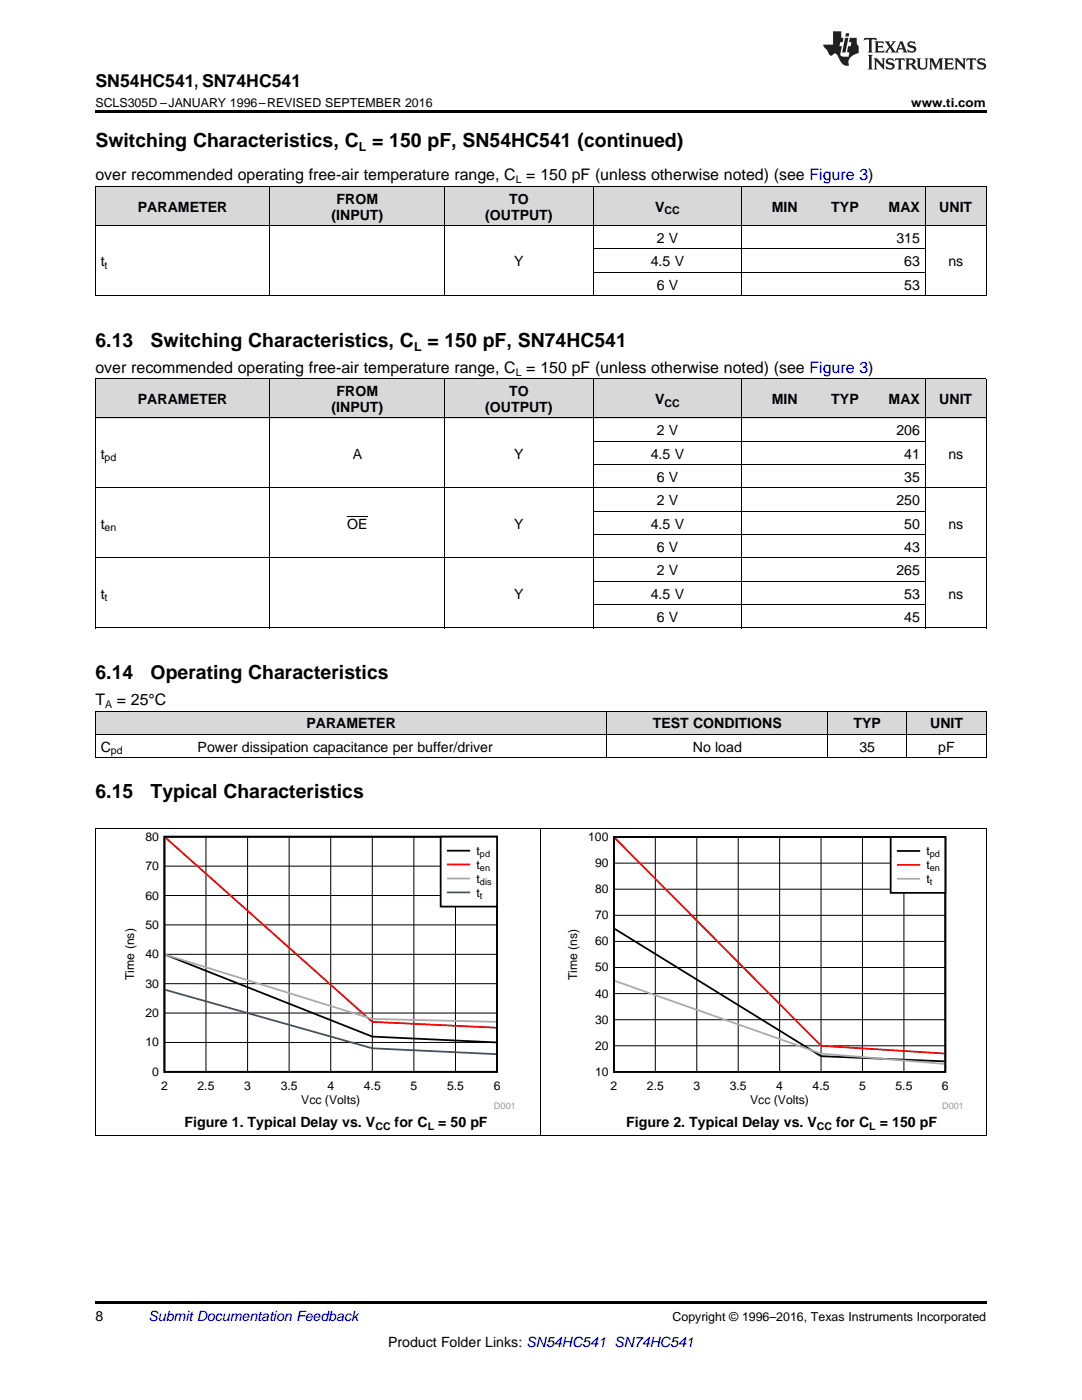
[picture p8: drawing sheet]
<svg xmlns="http://www.w3.org/2000/svg" width="216mm" height="279mm" viewBox="0 0 216 279" stroke-linecap="round" stroke-linejoin="round" font-family="sans-serif">
<g fill="#d8d8d8">
<path d="M19 142h19.4v4.6h-19.4z"/>
<path d="M38.4 142h82.7v4.6h-82.7z"/>
<path d="M121.1 142h44v4.6h-44z"/>
<path d="M165.1 142h15.9v4.6h-15.9z"/>
<path d="M181 142h15.8v4.6h-15.8z"/>
<path d="M19 75.6h34.9v7.9h-34.9z"/>
<path d="M53.9 75.6h34.9v7.9h-34.9z"/>
<path d="M88.8 75.6h29.6v7.9h-29.6z"/>
<path d="M118.4 75.6h29.6v7.9h-29.6z"/>
<path d="M148 75.6h12.2v7.9h-12.2z"/>
<path d="M160.2 75.6h12.2v7.9h-12.2z"/>
<path d="M172.4 75.6h12.2v7.9h-12.2z"/>
<path d="M184.6 75.6h12.2v7.9h-12.2z"/>
<path d="M19 37.3h34.9v7.8h-34.9z"/>
<path d="M53.9 37.3h34.9v7.8h-34.9z"/>
<path d="M88.8 37.3h29.6v7.8h-29.6z"/>
<path d="M118.4 37.3h29.6v7.8h-29.6z"/>
<path d="M148 37.3h12.2v7.8h-12.2z"/>
<path d="M160.2 37.3h12.2v7.8h-12.2z"/>
<path d="M172.4 37.3h12.2v7.8h-12.2z"/>
<path d="M184.6 37.3h12.2v7.8h-12.2z"/>
</g>
<path d="M19 226.6l.2 .1zM196.7 226.6l.1 .1zM19 259.7h177.8v.5h-177.8z" fill="#000"/>
<path d="M19.1 165.3v61.4M107.9 165.3v61.4M196.8 165.3v61.4M19 226.6h177.8" fill="none" stroke="#000" stroke-width=".2"/>
<path d="M24.4 166.1h78.2v55.3h-78.2z" fill-rule="evenodd" fill="#fff"/>
<path d="M32.8 167h66.4v46.9h-66.4zM33 190.5l41.3 16.4 24.7 1.1" fill="none" stroke="#000" stroke-width=".36"/>
<g fill="none" stroke="#000" stroke-width=".2">
<path d="M32.8 178.7h66.4M32.8 172.9h66.4M41.1 167v46.9M49.4 167v46.9M57.7 167v46.9M66 167v46.9M74.3 167v46.9M82.6 167v46.9M90.9 167v46.9M32.8 196.3h66.4M32.8 190.5h66.4M32.8 184.6h66.4"/>
<path d="M32.8 208h66.4M32.8 202.2h66.4"/>
</g>
<path d="M33 167.2l41.3 36.7 24.7 1.2" fill="none" stroke="#f00" stroke-width=".36"/>
<path d="M33 190.5l41.3 12.8 24.7 .6" fill="none" stroke="#aaa" stroke-width=".36"/>
<path d="M33 197.5l41.3 11.7 24.7 1.2" fill="none" stroke="#295c75" stroke-width=".36"/>
<path d="M87.9 167h11.3v13.9h-11.3z" fill-rule="evenodd" fill="#fff"/>
<path d="M87.9 167h11.3v13.9h-11.3zM89.4 169.8h4.3" fill="none" stroke="#000" stroke-width=".36"/>
<path d="M89.4 172.5h4.3" fill="none" stroke="#f00" stroke-width=".36"/>
<path d="M89.4 175.3h4.3" fill="none" stroke="#aaa" stroke-width=".36"/>
<path d="M89.4 178.1h4.3" fill="none" stroke="#295c75" stroke-width=".36"/>
<path d="M112.8 166.2h79.2v55.2h-79.2z" fill-rule="evenodd" fill="#fff"/>
<path d="M122.5 167h66.1v46.9h-66.1zM122.7 185.4l41.1 25.4 24.7 1" fill="none" stroke="#000" stroke-width=".35"/>
<g fill="none" stroke="#000" stroke-width=".2">
<path d="M122.5 177.5h66.1M122.5 172.3h66.1M130.8 167v46.9M139 167v46.9M147.3 167v46.9M155.6 167v46.9M163.8 167v46.9M172.1 167v46.9M180.4 167v46.9M122.5 198.3h66.1M122.5 193.1h66.1M122.5 187.9h66.1"/>
<path d="M122.5 182.7h66.1M122.5 208.7h66.1M122.5 203.5h66.1"/>
</g>
<path d="M122.7 167.2l41.1 41.5 24.7 1.6" fill="none" stroke="#f00" stroke-width=".35"/>
<path d="M122.7 195.8l41.1 14.5 24.7 2" fill="none" stroke="#aaa" stroke-width=".35"/>
<path d="M177.7 167.1h10.9v11.1h-10.9z" fill-rule="evenodd" fill="#fff"/>
<path d="M177.7 167.1h10.9v11.1h-10.9zM179.1 169.8h4.3" fill="none" stroke="#000" stroke-width=".35"/>
<path d="M179.1 172.6h4.3" fill="none" stroke="#f00" stroke-width=".35"/>
<path d="M179.1 175.4h4.3" fill="none" stroke="#aaa" stroke-width=".35"/>
<g fill="none" stroke="#000" stroke-width=".2">
<path d="M19 37.2h177.8M19.1 37.3v21.8M53.9 37.3v21.8M88.7 37.3v21.8M118.3 37.3v21.8M148 37.3v21.8M184.6 37.3v21.8M196.8 37.3v21.8M19 59h177.8M19 45h177.8M118.4 54.3h66.2M118.4 49.7h66.2"/>
<path d="M19 75.6h177.8M19.1 75.6v49.8M53.9 75.6v49.8M88.7 75.6v49.8M118.3 75.6v49.8M148 75.6v49.8M184.6 75.6v49.8M196.8 75.6v49.8M19 97.4h177.8M19 83.4h177.8M118.4 92.7h66.2M118.4 88.1h66.2"/>
<path d="M19 111.4h177.8M118.4 116h66.2M118.4 106.7h66.2M118.4 102h66.2M19 125.3h177.8M118.4 120.7h66.2M19 151.2h177.8M19 146.6h177.8M19 141.9h177.8M19.1 142v9.3M121.1 142v9.3M165.1 142v9.3"/>
<path d="M180.9 142v9.3M196.8 142v9.3M19 165.3h177.8"/>
</g>
<path d="M19 22h177.8v.5h-177.8z" fill="#000"/>
<g fill="#231f20">
<path d="M172.5 7.6l-.1 .5 .4-.2h.6v.1v2.1l-.2 .4h.9l-.2-.4v-2.1l.1-.1h.5l.5 .2-.2-.5zM174.5 8.3l.2 .3v1.5l-.2 .4h1.8l.2-.6a1.04 1.04 0 0 1-1.3 .2v-.7h.6l.3 .2v-.6l-.3 .2h-.6v-.6l.8-.1 .4 .3-.2-.5zM176.5 8.3l.9 1.1-.9 1.1h.8l-.2-.2 .4-.7 .5 .7-.2 .2h1.5l-.2-.2 .2-.4h.9l.1 .4-.2 .2h1l-.3-.3-.7-1.9h-.5l-.9 2-.8-1 .9-1h-.8l.1 .3-.4 .5-.3-.6 .1-.2zM179.7 8.6l.4 1h-.7zM181.3 8.4a.63 .63 0 0 0-.2 .7 .63 .63 0 0 0 .6 .4l.6 .2 .1 .2a.75 .75 0 0 1-.7 .4 .75 .75 0 0 1-.6-.5l.1 .7 .1-.1a1.11 1.11 0 0 0 1.5-.6 1.13 1.13 0 0 0-1.2-.8l-.1-.4a1.04 1.04 0 0 1 1.2 .2l-.2-.5-.2 .1-.4-.2zM173.2 10.9l.2 .4v2.2l-.2 .4h1l-.3-.4v-2.2l.3-.4zM174.3 11.6l.3 .4v1.5l-.3 .4h.8l-.2-.4v-1.3l1.5 1.7v-1.9l.2-.4h-.7l.2 .4v.9l-1.1-1.3zM177 11.8a.62 .62 0 0 0-.2 .7 .62 .62 0 0 0 .6 .4l.6 .1 .1 .3a.76 .76 0 0 1-.7 .3 .76 .76 0 0 1-.7-.4l.2 .7 .1-.1a1.11 1.11 0 0 0 1.5-.6 1.13 1.13 0 0 0-1.2-.8l-.1-.4a1.04 1.04 0 0 1 1.2 .2l-.2-.6-.2 .1-.5-.1zM178.7 11.6l-.2 .6a.61 .61 0 0 1 .8-.3v1.6l-.2 .4h.9l-.2-.4v-1.6a.63 .63 0 0 1 .7 .3l-.1-.6zM180.6 11.6l.3 .4v1.5l-.3 .4h1l-.2-.2-.1-.8 .6 .2a.76 .76 0 0 0 1.2 .7l-1-1a.58 .58 0 0 0 .6-.5 .58 .58 0 0 0-.5-.6zM181.4 11.9h.1a.45 .45 0 0 1 .5 .1 .45 .45 0 0 1 .1 .5l-.8 .2zM182.9 11.6l.2 .2a2.17 2.17 0 0 0 .3 1.9 .99 .99 0 0 0 1.6-.6v-1.1l.2-.4h-.7l.2 .2a1.92 1.92 0 0 1-.2 1.8 .6 .6 0 0 1-.9-.5v-1.1l.2-.4zM185.4 11.6l.2 .4v1.5l-.2 .4h.7l-.2-.4v-1.4l.8 1.8 .8-1.8v1.4l-.2 .4h.9l-.2-.4v-1.5l.2-.4h-.8l-.6 1.5-.6-1.5zM188.4 11.6l.2 .4v1.5l-.2 .4h1.8l.1-.6a1.04 1.04 0 0 1-1.2 .1v-.6h.5l.4 .2v-.6l-.4 .2h-.5v-.7h.8l.3 .3-.1-.6zM190.5 11.6l.2 .4v1.5l-.2 .4h.7l-.2-.4v-1.3l1.5 1.7v-1.9l.2-.4h-.7l.2 .4v.9l-1.1-1.3zM192.9 11.6l-.1 .6a.61 .61 0 0 1 .7-.3l.1 1.6-.3 .4h1l-.3-.4 .1-1.6a.63 .63 0 0 1 .7 .3l-.1-.6zM195.2 11.8a.62 .62 0 0 0-.2 .7 .62 .62 0 0 0 .6 .4l.6 .1 .1 .3a.76 .76 0 0 1-.7 .3 .76 .76 0 0 1-.6-.4l.1 .7 .1-.1a1.11 1.11 0 0 0 1.6-.6 1.13 1.13 0 0 0-1.3-.8l-.1-.4a1.04 1.04 0 0 1 1.2 .2l-.1-.6-.2 .1-.5-.1z"/>
<path d="M166.2 6.3v2.6h-1.9v.4l.8 .9a.91 .91 0 0 0 1 .8 .56 .56 0 0 1 .5-.3 .56 .56 0 0 1 .5 .3l.4 .8a1.53 1.53 0 0 0 1.9 1.2 1.54 1.54 0 0 1 1-2.1l.9-.3v-1.4a1.52 1.52 0 0 1-.4-1.6h-1.3l-.2 .8h.5l-.2 .8h-.5l-.1 1v.2l.4 .1-.2 .8a1.93 1.93 0 0 1-1.6-.3l.3-1.8h-.5l.2-.8h.4l.2-.8h-.4v-1.3zM168.6 7.6l-.6 2.9h.7l.6-2.9zM168.8 6.6l-.1 .7h.6l.2-.7z"/>
</g>
<path d="M69.3 103h4" fill="none" stroke="#000" stroke-width=".2"/>
<g font-size="3.9">
<text x="19" y="29.3">Switching Characteristics, C = 150 pF, SN54HC541 (continued)</text>
<text x="19" y="69.2">6.13</text>
<text x="30.1" y="69.2">Switching Characteristics, C = 150 pF, SN74HC541</text>
<text x="19" y="135.5">6.14</text>
<text x="30.1" y="135.5">Operating Characteristics</text>
<text x="19" y="159.3">6.15</text>
<text x="30.1" y="159.3">Typical Characteristics</text>
</g>
<text font-size="3.5" x="19" y="17.3">SN54HC541, SN74HC541</text>
<g font-size="3.2">
<text x="19" y="36">over recommended operating free-air temperature range, C = 150 pF (unless otherwise noted) (see Figure 3)</text>
<text x="19" y="74.4">over recommended operating free-air temperature range, C = 150 pF (unless otherwise noted) (see Figure 3)</text>
<text x="19" y="140.7">T</text>
<text x="23.3" y="140.7">= 25°C</text>
</g>
<g font-size="2.8">
<text x="67.2" y="40.6">FROM</text>
<text x="101.6" y="40.6">TO</text>
<text x="27.5" y="42.2">PARAMETER</text>
<text x="66.1" y="43.8">(INPUT)</text>
<text x="96.8" y="43.8">(OUTPUT)</text>
<text x="130.7" y="42.2">V</text>
<text x="154" y="42.2">MIN</text>
<text x="165.9" y="42.2">TYP</text>
<text x="177.3" y="42.2">MAX</text>
<text x="187.4" y="42.2">UNIT</text>
<text x="20.1" y="53.1">t</text>
<text x="102.6" y="53.1">Y</text>
<text x="129.9" y="53.1">4.5 V</text>
<text x="131.1" y="48.5">2 V</text>
<text x="178.9" y="48.5">315</text>
<text x="180.4" y="53.1">63</text>
<text x="189.2" y="53.1">ns</text>
<text x="131.1" y="57.8">6 V</text>
<text x="180.4" y="57.8">53</text>
<text x="27.5" y="80.6">PARAMETER</text>
<text x="66.1" y="82.2">(INPUT)</text>
<text x="67.2" y="79">FROM</text>
<text x="96.8" y="82.2">(OUTPUT)</text>
<text x="101.6" y="79">TO</text>
<text x="130.7" y="80.6">V</text>
<text x="154" y="80.6">MIN</text>
<text x="165.9" y="80.6">TYP</text>
<text x="177.3" y="80.6">MAX</text>
<text x="187.4" y="80.6">UNIT</text>
<text x="131.1" y="86.9">2 V</text>
<text x="178.9" y="86.9">206</text>
<text x="20.1" y="91.5">t</text>
<text x="70.4" y="91.5">A</text>
<text x="102.6" y="91.5">Y</text>
<text x="129.9" y="91.5">4.5 V</text>
<text x="180.4" y="91.5">41</text>
<text x="189.2" y="91.5">ns</text>
<text x="131.1" y="96.2">6 V</text>
<text x="131.1" y="100.8">2 V</text>
<text x="178.9" y="100.8">250</text>
<text x="180.4" y="96.2">35</text>
<text x="20.1" y="105.5">t</text>
<text x="69.3" y="105.5">OE</text>
<text x="102.6" y="105.5">Y</text>
<text x="129.9" y="105.5">4.5 V</text>
<text x="180.4" y="105.5">50</text>
<text x="189.2" y="105.5">ns</text>
<text x="131.1" y="110.1">6 V</text>
<text x="180.4" y="110.1">43</text>
<text x="20.1" y="119.5">t</text>
<text x="102.6" y="119.5">Y</text>
<text x="129.9" y="119.5">4.5 V</text>
<text x="131.1" y="114.8">2 V</text>
<text x="178.9" y="114.8">265</text>
<text x="180.4" y="119.5">53</text>
<text x="189.2" y="119.5">ns</text>
<text x="131.1" y="124.1">6 V</text>
<text x="180.4" y="124.1">45</text>
<text x="61.1" y="145.3">PARAMETER</text>
<text x="130.2" y="145.3">TEST CONDITIONS</text>
<text x="170.3" y="145.3">TYP</text>
<text x="185.6" y="145.3">UNIT</text>
<text x="20.1" y="150">C</text>
<text x="39.4" y="150">Power dissipation capacitance per buffer/driver</text>
<text x="138.3" y="150">No load</text>
<text x="171.5" y="150">35</text>
<text x="187.2" y="150">pF</text>
<text x="36.8" y="224.9">Figure 1. Typical Delay vs. V</text>
<text x="78.7" y="224.9">for C</text>
<text x="87.4" y="224.9">= 50 pF</text>
<text x="125" y="224.9">Figure 2. Typical Delay vs. V</text>
<text x="166.9" y="224.9">for C</text>
<text x="175.6" y="224.9">= 150 pF</text>
<text x="19" y="263.6">8</text>
<text x="77.4" y="268.9">Product Folder Links: SN54HC541 SN74HC541</text>
</g>
<text font-size="2.8" fill="#0000c8" x="29.6" y="263.6">Submit Documentation Feedback</text>
<g font-size="2.5">
<text x="19" y="21.4">SCLS305D –JANUARY 1996–REVISED SEPTEMBER 2016</text>
<text x="181.8" y="21.4">www.ti.com</text>
<text x="71.6" y="30.1">L</text>
<text x="82.6" y="70">L</text>
<text x="134.2" y="263.6">Copyright © 1996–2016, Texas Instruments Incorporated</text>
</g>
<g font-size="2.4">
<text x="29" y="167.8">80</text>
<text x="117.4" y="167.9">100</text>
<text x="29" y="173.7">70</text>
<text x="95.1" y="170.6">t</text>
<text x="95.1" y="173.4">t</text>
<text x="118.7" y="173.1">90</text>
<text x="184.9" y="170.7">t</text>
<text x="184.9" y="173.5">t</text>
<text x="29" y="179.5">60</text>
<text x="95.1" y="176.2">t</text>
<text x="95.1" y="179">t</text>
<text x="118.7" y="178.3">80</text>
<text x="184.9" y="176.2">t</text>
<text x="29" y="185.4">50</text>
<text x="118.7" y="183.5">70</text>
<text x="29" y="191.3">40</text>
<text x="118.7" y="188.7">60</text>
<text x="26.8" y="195.6" transform="rotate(-90 26.8 195.6)">Time (ns)</text>
<text x="29" y="197.1">30</text>
<text x="115.1" y="195.6" transform="rotate(-90 115.1 195.6)">Time (ns)</text>
<text x="118.7" y="193.9">50</text>
<text x="29" y="203">20</text>
<text x="118.7" y="199.1">40</text>
<text x="29" y="208.8">10</text>
<text x="118.7" y="209.5">20</text>
<text x="118.7" y="204.3">30</text>
<text x="30.4" y="214.7">0</text>
<text x="118.7" y="214.7">10</text>
<text x="32.1" y="217.5">2</text>
<text x="39.4" y="217.5">2.5</text>
<text x="48.7" y="217.5">3</text>
<text x="56" y="217.5">3.5</text>
<text x="60.1" y="220.3">Vcc (Volts)</text>
<text x="65.3" y="217.5">4</text>
<text x="72.6" y="217.5">4.5</text>
<text x="81.9" y="217.5">5</text>
<text x="89.2" y="217.5">5.5</text>
<text x="98.5" y="217.5">6</text>
<text x="121.8" y="217.5">2</text>
<text x="129.1" y="217.5">2.5</text>
<text x="138.4" y="217.5">3</text>
<text x="145.6" y="217.5">3.5</text>
<text x="149.7" y="220.3">Vcc (Volts)</text>
<text x="154.9" y="217.5">4</text>
<text x="162.1" y="217.5">4.5</text>
<text x="171.4" y="217.5">5</text>
<text x="178.7" y="217.5">5.5</text>
<text x="188" y="217.5">6</text>
</g>
<g font-size="2.1">
<text x="102.9" y="36.6">L</text>
<text x="132.6" y="42.8">CC</text>
<text x="20.9" y="53.7">t</text>
<text x="102.9" y="75">L</text>
<text x="132.6" y="81.2">CC</text>
<text x="20.9" y="92.1">pd</text>
<text x="20.9" y="106">en</text>
<text x="20.9" y="120">t</text>
<text x="21" y="141.3">A</text>
<text x="22.1" y="150.6">pd</text>
<text x="74.9" y="225.5">CC</text>
<text x="85.3" y="225.5">L</text>
<text x="163" y="225.5">CC</text>
<text x="173.5" y="225.5">L</text>
</g>
<g font-size="1.8">
<text x="95.8" y="171">pd</text>
<text x="95.8" y="173.8">en</text>
<text x="185.5" y="171.1">pd</text>
<text x="185.5" y="173.9">en</text>
<text x="95.8" y="176.6">dis</text>
<text x="95.8" y="179.4">t</text>
<text x="185.5" y="176.7">t</text>
</g>
<g font-size="1.8" fill="#999">
<text x="98.6" y="221.3">D001</text>
<text x="188" y="221.3">D001</text>
</g>
</svg>
